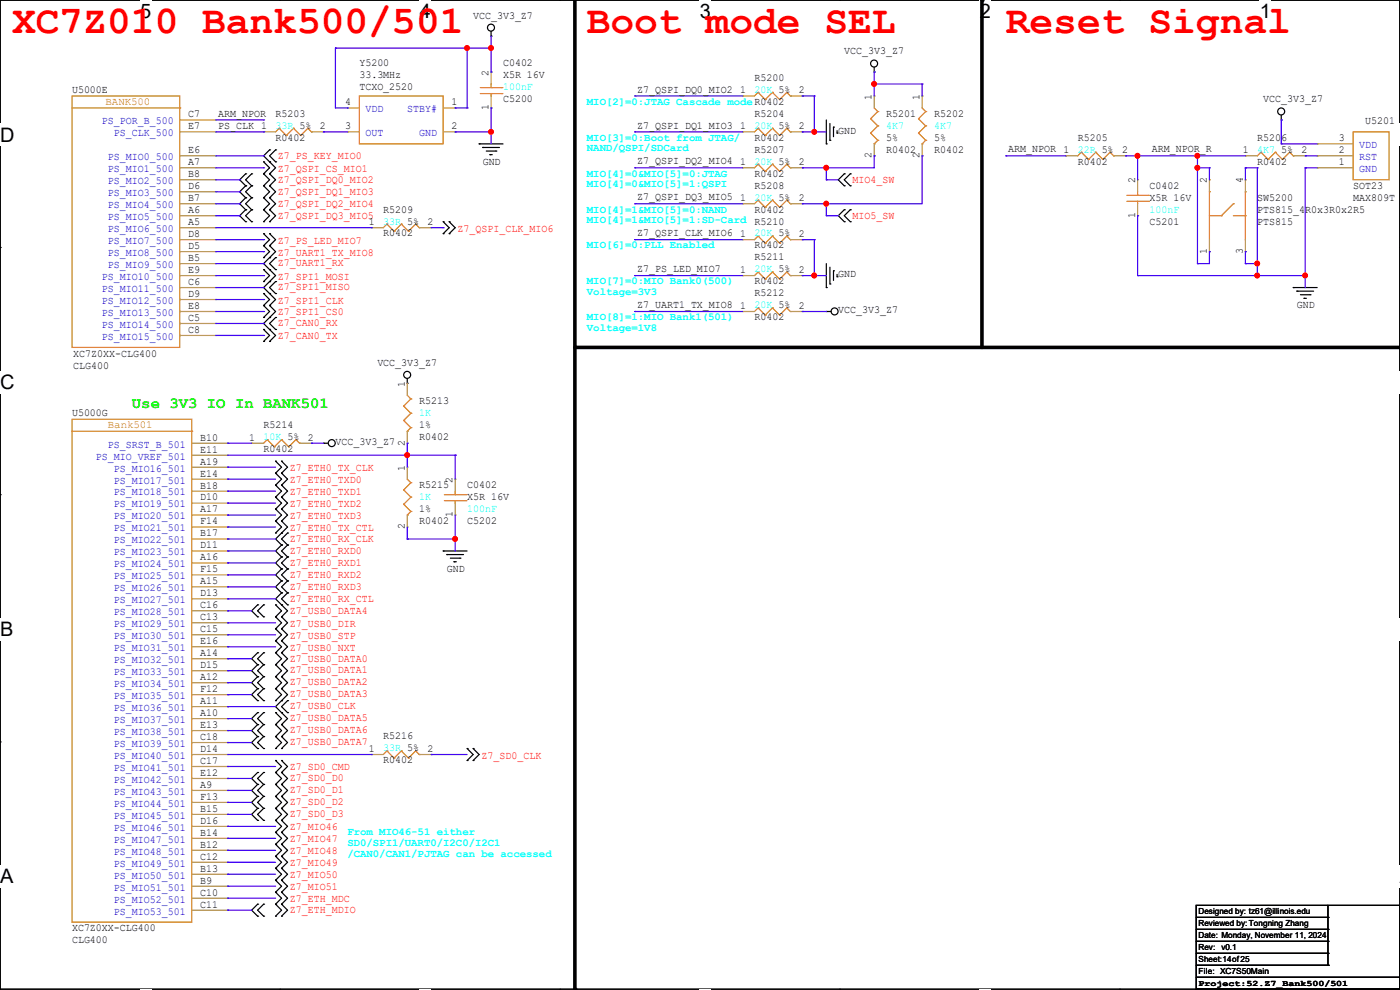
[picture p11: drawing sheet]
<svg xmlns="http://www.w3.org/2000/svg" width="297mm" height="210mm" viewBox="0 0 297 210" stroke-linecap="round" stroke-linejoin="round" font-family="sans-serif">
<path d="M0 0h297v209.8h-297z" fill="none" stroke="#000" stroke-width=".25"/>
<g fill="#fff">
<path d="M29.7 0h2.4v4.8h-2.4z"/>
<path d="M29.7 209.8h2.4v.2h-2.4z"/>
</g>
<path d="M59.4 0h.1M59.4 209.8h.1" fill="none" stroke="#000" stroke-width=".25"/>
<g fill="#fff">
<path d="M89.1 0h2.3v4.8h-2.3z"/>
<path d="M89.1 209.8h2.3v.2h-2.3z"/>
</g>
<path d="M118.8 0h.1M118.8 209.8h.1" fill="none" stroke="#000" stroke-width=".25"/>
<g fill="#fff">
<path d="M148.5 0h2.3v4.8h-2.3z"/>
<path d="M148.5 209.8h2.3v.2h-2.3z"/>
</g>
<path d="M178.2 0h.1M178.2 209.8h.1" fill="none" stroke="#000" stroke-width=".25"/>
<g fill="#fff">
<path d="M207.9 0h2.3v4.8h-2.3z"/>
<path d="M207.9 209.8h2.3v.2h-2.3z"/>
</g>
<path d="M237.6 0h.1M237.6 209.8h.1" fill="none" stroke="#000" stroke-width=".25"/>
<g fill="#fff">
<path d="M267.3 0h2.3v4.8h-2.3z"/>
<path d="M267.3 209.8h2.3v.2h-2.3z"/>
<path d="M0 26.2h3.1v4.8h-3.1z"/>
<path d="M297 26.2v4.8z"/>
<path d="M0 78.7h3.1v4.7h-3.1z"/>
<path d="M297 78.7v4.7z"/>
</g>
<path d="M0 52.5h.1M297 52.5h.1" fill="none" stroke="#000" stroke-width=".25"/>
<g fill="#fff">
<path d="M0 131.1h2.9v4.8h-2.9z"/>
<path d="M297 131.1v4.8z"/>
</g>
<path d="M0 104.9h.1M297 104.9h.1" fill="none" stroke="#000" stroke-width=".25"/>
<g fill="#fff">
<path d="M0 183.6h2.9v4.7h-2.9z"/>
<path d="M296.9 183.6h.1v4.7h-.1z"/>
</g>
<g fill="none" stroke="#000" stroke-width=".25">
<path d="M104.2 7.7h.1M104.2 6.6v1.1M185.5 15.3h.1M185.5 14.3v1M52.1 36.9h.1M52.1 39.4h.1M52.1 36.9l-1.3 1.2 1.3 1.3M52.1 39.4l-1.3 1.3 1.3 1.3M53.4 39.4h.1M53.4 36.9h.1M53.4 36.9l-1.3 1.2 1.3 1.3M53.4 39.4l-1.3 1.3 1.3 1.3"/>
<path d="M55.9 34.3h.1M55.9 36.9h.1M55.9 39.4h.1M55.9 34.3l1.3 1.3-1.3 1.3M55.9 36.9l1.3 1.2-1.3 1.3M55.9 39.4l1.3 1.3-1.3 1.3M57.2 31.8h.1M57.2 34.3h.1M57.2 36.9h.1M57.2 39.4h.1M57.2 31.8l-1.3 1.3 2.6 2.5-1.3 1.3M57.2 36.9l1.3 1.2-1.3 1.3"/>
<path d="M57.2 39.4l1.3 1.3-1.3 1.3M58.5 34.3h.1M58.5 31.8h.1M58.5 31.8l-1.3 1.3 1.3 1.2M101.6 30.5h.1M101.6 30.5h5.1M102.4 31.3h.1M102.4 31.3h3.6M103.2 32h2M103.9 32.8h.1M103.9 32.8h.5M105.2 32h.1"/>
<path d="M175.3 30.5h.1M175.3 25.4v5.1M176.1 29.8h.1M176.1 26.2v3.6M176.8 27h.1M176.8 27v2M177.6 28.2h.1M177.6 27.7v.5M179.1 36.9h.1M179.1 39.4h.1M179.1 36.9l-1.3 1.2 1.3 1.3M180.4 39.4h.1"/>
<path d="M180.4 36.9h.1M180.4 36.9l-1.3 1.2 1.3 1.3M271.8 25.4h.1M271.8 24.4v1M52.1 42h.1M52.1 44.5h.1M52.1 47h.1M52.1 42l-1.3 1.2 1.3 1.3M52.1 44.5l-1.3 1.3 1.3 1.2M53.4 42h.1M53.4 44.5h.1M53.4 47h.1"/>
<path d="M53.4 42l-1.3 1.2 1.3 1.3M53.4 44.5l-1.3 1.3 1.3 1.2M55.9 42h.1M55.9 44.5h.1M55.9 47h.1M55.9 52.1h.1M55.9 54.7h.1M55.9 57.2h.1M55.9 59.7h.1M55.9 49.6h.1M55.9 42l1.3 1.2-1.3 1.3M55.9 49.6l1.3 1.2-1.3 1.3"/>
<path d="M55.9 44.5l1.3 1.3-1.3 1.2M55.9 52.1l1.3 1.3-1.3 1.3M55.9 57.2l1.3 1.3-1.3 1.2M57.2 42h.1M57.2 44.5h.1M57.2 47h.1M57.2 52.1h.1M57.2 54.7h.1M57.2 57.2h.1M57.2 59.7h.1M57.2 49.6h.1M57.2 49.6l1.3 1.2-1.3 1.3"/>
<path d="M57.2 42l1.3 1.2-1.3 1.3M57.2 52.1l1.3 1.3-2.6 2.5 2.6 2.6-2.6 2.5 2.6 2.5-1.3 1.3M57.2 44.5l1.3 1.3-1.3 1.2M58.5 57.2h.1M58.5 54.7h.1M58.5 59.7h.1M58.5 54.7l-1.3 1.2 1.3 1.3M58.5 59.7l-1.3 1.3 1.3 1.3M94 47h.1M94 49.6h.1M94 47l1.3 1.3-1.3 1.3M95.3 47h.1"/>
<path d="M95.3 49.6h.1M95.3 47l1.3 1.3-1.3 1.3M175.3 55.9v5.1M176.1 56.7v3.5M176.8 57.4h.1M176.8 57.4v2.1M177.6 58.7h.1M177.6 58.2v.5M179.1 44.5h.1M179.1 47h.1M179.1 44.5l-1.3 1.3 1.3 1.2M180.4 47h.1"/>
<path d="M180.4 44.5h.1M180.4 44.5l-1.3 1.3 1.3 1.2M55.9 62.3h.1M55.9 64.8h.1M55.9 67.4h.1M55.9 69.9h.1M55.9 72.4h.1M55.9 62.3l1.3 1.2-1.3 1.3M55.9 64.8l1.3 1.3-1.3 1.3M55.9 69.9l1.3 1.3-1.3 1.2M57.2 62.3h.1M57.2 64.8h.1"/>
<path d="M57.2 67.4h.1M57.2 69.9h.1M57.2 72.4h.1M57.2 64.8l1.3 1.3-2.6 2.5 2.6 2.6-1.3 1.2M58.5 62.3h.1M58.5 69.9h.1M58.5 67.4h.1M58.5 67.4l-1.3 1.2 1.3 1.3M175.3 61h.1M175.3 66.1h.1M175.3 66.1h1M176.1 60.2h.1"/>
<path d="M274.4 61h.1M274.4 61h5M275.1 61.8h.1M275.1 61.8h3.6M275.9 62.5h2M276.6 63.3h.1M276.6 63.3h.6M277.9 62.5h.1M58.5 97.8h.1M58.5 97.8l1.2 1.3-1.2 1.3M59.7 97.8h.1M59.7 97.8l1.3 1.3-1.3 1.3"/>
<path d="M68.6 94h.1M68.6 94h1M86.4 81.3h.1M86.4 80.3v1M58.5 100.4h.1M58.5 102.9h.1M58.5 105.5h.1M58.5 108h.1M58.5 110.5h.1M58.5 113.1h.1M58.5 100.4l1.2 1.2-1.2 1.3M58.5 102.9l1.2 1.3-1.2 1.3"/>
<path d="M58.5 105.5l1.2 1.2-1.2 1.3M58.5 108l1.2 1.3-1.2 1.2M58.5 110.5l1.2 1.3-1.2 1.3M59.7 113.1h.1M59.7 115.6h.1M59.7 118.2h.1M59.7 100.4h.1M59.7 102.9h.1M59.7 105.5h.1M59.7 108h.1M59.7 110.5h.1M59.7 110.5l1.3 1.3-2.5 2.5 1.2 1.3"/>
<path d="M59.7 115.6l-1.2 1.3 1.2 1.3M59.7 118.2l-1.2 1.2 1.2 1.3M59.7 100.4l1.3 1.2-1.3 1.3M59.7 102.9l1.3 1.3-1.3 1.3M59.7 105.5l1.3 1.2-1.3 1.3M59.7 108l1.3 1.3-1.3 1.2M61 115.6h.1M61 113.1h.1M61 118.2h.1M61 113.1l-1.3 1.2 1.3 1.3M61 115.6l-1.3 1.3 1.3 1.3M61 118.2l-1.3 1.2 1.3 1.3"/>
<path d="M94 116.9h.1M94 116.9h5.1M94.8 117.6h.1M94.8 117.6h3.5M95.5 118.4h2.1M96.3 119.2h.1M96.3 119.2h.5M97.6 118.4h.1M54.7 128.3h.1M54.7 130.9h.1M54.7 138.5h.1M54.7 128.3l-1.3 1.3 1.3 1.3"/>
<path d="M54.7 138.5l-1.3 1.2 1.3 1.3M55.9 130.9h.1M55.9 128.3h.1M55.9 138.5h.1M55.9 128.3l-1.2 1.3 1.2 1.3M55.9 138.5l-1.2 1.2 1.2 1.3M58.5 130.9h.1M58.5 128.3h.1M58.5 133.4h.1M58.5 135.9h.1M58.5 138.5h.1M58.5 128.3l1.2 1.3-1.2 1.3"/>
<path d="M58.5 130.9l1.2 1.2-1.2 1.3M58.5 133.4l1.2 1.3-1.2 1.2M58.5 135.9l1.2 1.3-1.2 1.3M58.5 138.5l1.2 1.2-1.2 1.3M59.7 130.9h.1M59.7 128.3h.1M59.7 133.4h.1M59.7 135.9h.1M59.7 138.5h.1M59.7 120.7h.1M59.7 123.2h.1M59.7 125.8h.1"/>
<path d="M59.7 123.2l-1.2 1.3 1.2 1.3M59.7 125.8l-1.2 1.2 2.5 2.6-1.3 1.3M59.7 130.9l1.3 1.2-1.3 1.3M59.7 133.4l1.3 1.3-1.3 1.2M59.7 135.9l1.3 1.3-1.3 1.3M59.7 138.5l1.3 1.2-1.3 1.3M59.7 120.7l-1.2 1.3 1.2 1.2M61 120.7h.1M61 123.2h.1M61 125.8h.1M61 128.3h.1M61 123.2l-1.3 1.3 1.3 1.3"/>
<path d="M61 120.7l-1.3 1.3 1.3 1.2M61 125.8l-1.3 1.2 1.3 1.3M0 157.4h.1M54.7 141h.1M54.7 143.6h.1M54.7 146.1h.1M54.7 148.6h.1M54.7 151.2h.1M54.7 153.7h.1M54.7 156.3h.1M54.7 158.8h.1M54.7 141l-1.3 1.3 1.3 1.3"/>
<path d="M54.7 143.6l-1.3 1.2 1.3 1.3M54.7 146.1l-1.3 1.3 1.3 1.2M54.7 153.7l-1.3 1.3 1.3 1.3M54.7 151.2l-1.3 1.2 1.3 1.3M54.7 156.3l-1.3 1.2 1.3 1.3M55.9 141h.1M55.9 143.6h.1M55.9 148.6h.1M55.9 146.1h.1M55.9 153.7h.1M55.9 151.2h.1M55.9 156.3h.1"/>
<path d="M55.9 158.8h.1M55.9 141l-1.2 1.3 1.2 1.3M55.9 143.6l-1.2 1.2 1.2 1.3M55.9 146.1l-1.2 1.3 1.2 1.2M55.9 151.2l-1.2 1.2 1.2 1.3M55.9 153.7l-1.2 1.3 1.2 1.3M55.9 156.3l-1.2 1.2 1.2 1.3M58.5 141h.1M58.5 143.6h.1M58.5 148.6h.1M58.5 146.1h.1M58.5 153.7h.1"/>
<path d="M58.5 151.2h.1M58.5 156.3h.1M58.5 158.8h.1M58.5 143.6l1.2 1.2-1.2 1.3M58.5 146.1l1.2 1.3-1.2 1.2M58.5 141l1.2 1.3-1.2 1.3M58.5 151.2l1.2 1.2-1.2 1.3M58.5 156.3l1.2 1.2-1.2 1.3M58.5 153.7l1.2 1.3-1.2 1.3M59.7 141h.1M59.7 143.6h.1M59.7 148.6h.1"/>
<path d="M59.7 146.1h.1M59.7 153.7h.1M59.7 151.2h.1M59.7 156.3h.1M59.7 158.8h.1M59.7 156.3l1.3 1.2-1.3 1.3M59.7 146.1l1.3 1.3-2.5 2.5 2.5 2.5-1.3 1.3M59.7 141l1.3 1.3-1.3 1.3M59.7 153.7l1.3 1.3-1.3 1.3M59.7 143.6l1.3 1.2-1.3 1.3M61 151.2h.1M61 148.6h.1"/>
<path d="M61 148.6l-1.3 1.3 1.3 1.3M99.1 158.8h.1M99.1 158.8l1.3 1.3-1.3 1.2M100.4 158.8h.1M100.4 158.8l1.2 1.3-1.2 1.2M297 157.4h.1M54.7 163.9h.1M54.7 166.4h.1M54.7 169h.1M54.7 171.5h.1M54.7 174h.1M54.7 169l-1.3 1.2 1.3 1.3"/>
<path d="M54.7 163.9l-1.3 1.2 1.3 1.3M54.7 171.5l-1.3 1.3 1.3 1.2M54.7 166.4l-1.3 1.3 1.3 1.3M55.9 166.4h.1M55.9 163.9h.1M55.9 169h.1M55.9 171.5h.1M55.9 174h.1M55.9 169l-1.2 1.2 1.2 1.3M55.9 166.4l-1.2 1.3 1.2 1.3M55.9 163.9l-1.2 1.2 1.2 1.3M55.9 171.5l-1.2 1.3 1.2 1.2"/>
<path d="M58.5 161.3h.1M58.5 163.9h.1M58.5 166.4h.1M58.5 169h.1M58.5 171.5h.1M58.5 174h.1M58.5 176.6h.1M58.5 179.1h.1M58.5 163.9l1.2 1.2-1.2 1.3M58.5 161.3l1.2 1.3-1.2 1.3M58.5 169l1.2 1.2-1.2 1.3M58.5 171.5l1.2 1.3-1.2 1.2"/>
<path d="M58.5 166.4l1.2 1.3-1.2 1.3M58.5 174l1.2 1.3-1.2 1.3M58.5 176.6l1.2 1.2-1.2 1.3M58.5 179.1l1.2 1.3-1.2 1.3M59.7 161.3h.1M59.7 163.9h.1M59.7 166.4h.1M59.7 169h.1M59.7 171.5h.1M59.7 174h.1M59.7 176.6h.1M59.7 179.1h.1"/>
<path d="M59.7 161.3l1.3 1.3-1.3 1.3M59.7 171.5l1.3 1.3-1.3 1.2M59.7 163.9l1.3 1.2-1.3 1.3M59.7 174l1.3 1.3-1.3 1.3M59.7 166.4l1.3 1.3-1.3 1.3M59.7 176.6l1.3 1.2-1.3 1.3M59.7 169l1.3 1.2-1.3 1.3M59.7 179.1l1.3 1.3-1.3 1.3M99.1 161.3h.1M100.4 161.3h.1M54.7 191.8h.1M54.7 194.4h.1"/>
<path d="M54.7 191.8l-1.3 1.3 1.3 1.3M55.9 194.4h.1M55.9 191.8h.1M55.9 191.8l-1.2 1.3 1.2 1.3M58.5 189.3h.1M58.5 191.8h.1M58.5 194.4h.1M58.5 181.7h.1M58.5 184.2h.1M58.5 186.7h.1M58.5 189.3l1.2 1.2-1.2 1.3M58.5 191.8l1.2 1.3-1.2 1.3"/>
<path d="M58.5 181.7l1.2 1.2-1.2 1.3M58.5 184.2l1.2 1.3-1.2 1.2M58.5 186.7l1.2 1.3-1.2 1.3M59.7 189.3h.1M59.7 191.8h.1M59.7 194.4h.1M59.7 181.7h.1M59.7 184.2h.1M59.7 186.7h.1M59.7 189.3l1.3 1.2-1.3 1.3M59.7 184.2l1.3 1.3-1.3 1.2M59.7 191.8l1.3 1.3-1.3 1.3"/>
<path d="M59.7 181.7l1.3 1.2-1.3 1.3M59.7 186.7l1.3 1.3-1.3 1.3M253.8 192.1h43.2v17.7h-43.2zM253.8 194.6h27.9M253.8 197.1h27.9M253.8 199.7h27.9M281.7 194.6h.1M281.7 197.1h.1M281.7 199.7h.1M281.7 192.1v12.7M253.8 207.3h43.2M253.8 202.2h27.9"/>
<path d="M253.8 204.8h27.9M253.8 209.8h43.2M281.7 202.2h.1M281.7 204.8h.1M297 207.3h.1M297 209.8h.1"/>
<circle cx="104.2" cy="5.9" r=".74"/>
<circle cx="185.4" cy="13.5" r=".74"/>
<circle cx="271.8" cy="23.6" r=".74"/>
<circle cx="86.4" cy="79.5" r=".74"/>
<circle cx="177.1" cy="66.1" r=".74"/>
<circle cx="70.4" cy="94" r=".74"/>
</g>
<path d="M122 0v209.8M208.3 0v73.7M122 73.7h175" fill="none" stroke="#000" stroke-width=".76"/>
<g fill="#000">
<circle cx="208.3" cy="0" r=".38"/>
<circle cx="297" cy="73.7" r=".38"/>
<circle cx="122" cy="209.8" r=".38"/>
</g>
<g fill="none" stroke="#cc8006" stroke-width=".25">
<path d="M101.9 18.6h4.6M101.9 19.9h4.6M104.2 19.9h.1M104.2 18.6h.1M104.2 17.8v.8M104.2 19.9v.5M106.5 18.6h.1M106.5 19.9h.1M160.8 19.6h.1M160.8 19.6l-.7 .8M160.8 19.6l1.5 1.5M163.9 19.6h.1"/>
<path d="M163.9 19.6l-1.6 1.5M163.9 19.6l1.5 1.5M166.9 19.6h.1M166.9 19.6l-1.5 1.5M166.9 19.6l.8 .8M15.3 20.4h22.8v53.3h-22.8zM15.3 22.9h22.8M38.1 22.9h.1M59.2 27.2h.1M59.2 27.2l-.7 .8M59.2 27.2l1.5 1.5M60.7 28.7h.1"/>
<path d="M62.3 27.2h.1M62.3 27.2l-1.6 1.5M62.3 27.2l1.5 1.5M63.8 28.7h.1M65.3 27.2h.1M65.3 27.2l-1.5 1.5M65.3 27.2l.8 .8M66.1 28h.1M76.2 20.4h17.8v10.1h-17.8zM160.8 27.2h.1M160.8 34.8h.1M160.8 27.2l-.7 .8"/>
<path d="M160.8 27.2l1.5 1.5M160.8 34.8l-.7 .8M160.8 34.8l1.5 1.6M162.3 28.7h.1M162.3 36.4h.1M162.3 21.1h.1M163.9 27.2h.1M163.9 34.8h.1M163.9 27.2l-1.6 1.5M163.9 27.2l1.5 1.5M163.9 34.8l-1.6 1.6M163.9 34.8l1.5 1.6"/>
<path d="M165.4 28.7h.1M165.4 36.4h.1M165.4 21.1h.1M166.9 27.2h.1M166.9 34.8h.1M166.9 27.2l-1.5 1.5M166.9 27.2l.8 .8M166.9 34.8l-1.5 1.6M166.9 34.8l.8 .8M167.7 28h.1M167.7 35.6h.1M167.7 20.4h.1"/>
<path d="M184.7 25.2h.1M184.7 28.2h.1M184.7 25.2l1.5 1.5M184.7 28.2l1.5 1.6M185.5 30.5h.1M185.5 22.9l.7 .8M186.2 23.7h.1M186.2 26.7h.1M186.2 29.8h.1M186.2 23.7l-1.5 1.5M186.2 26.7l-1.5 1.5M186.2 29.8l-.7 .7"/>
<path d="M194.9 25.2h.1M194.9 28.2h.1M194.9 25.2l1.5 1.5M194.9 28.2l1.5 1.6M195.6 30.5h.1M195.6 22.9l.8 .8M196.4 23.7h.1M196.4 26.7h.1M196.4 29.8h.1M196.4 23.7l-1.5 1.5M196.4 26.7l-1.5 1.5M196.4 29.8l-.8 .7"/>
<path d="M229.4 32.3h.1M229.4 32.3l-.8 .8M229.4 32.3l1.5 1.5M230.9 33.8h.1M232.5 32.3h.1M232.5 32.3l-1.6 1.5M232.5 32.3l1.5 1.5M234 33.8h.1M235.5 32.3h.1M235.5 32.3l-1.5 1.5M235.5 32.3l.8 .8M236.3 33.1h.1"/>
<path d="M267.5 32.3h.1M267.5 32.3l-.8 .8M267.5 32.3l1.5 1.5M269 33.8h.1M270.6 32.3h.1M270.6 32.3l-1.6 1.5M270.6 32.3l1.5 1.5M272.1 33.8h.1M273.6 32.3h.1M273.6 32.3l-1.5 1.5M273.6 32.3l.8 .8M274.4 33.1h.1"/>
<path d="M287.1 28h7.6v10.1h-7.6zM82.1 47.5h.1M82.1 47.5l-.8 .8M82.1 47.5l1.5 1.6M83.6 49.1h.1M85.1 47.5h.1M85.1 47.5l-1.5 1.6M85.1 47.5l1.6 1.6M86.7 49.1h.1M88.2 47.5h.1M88.2 47.5l-1.5 1.6M88.2 47.5l.7 .8"/>
<path d="M88.9 48.3h.1M160.8 50.1h.1M160.8 42.5h.1M160.8 57.7h.1M160.8 50.1l-.7 .7M160.8 50.1l1.5 1.5M160.8 42.5l-.7 .7M160.8 42.5l1.5 1.5M160.8 57.7l-.7 .8M160.8 57.7l1.5 1.5M162.3 51.6h.1M162.3 44h.1"/>
<path d="M162.3 59.2h.1M163.9 50.1h.1M163.9 42.5h.1M163.9 57.7h.1M163.9 50.1l-1.6 1.5M163.9 50.1l1.5 1.5M163.9 42.5l-1.6 1.5M163.9 42.5l1.5 1.5M163.9 57.7l-1.6 1.5M163.9 57.7l1.5 1.5M165.4 51.6h.1M165.4 44h.1"/>
<path d="M165.4 59.2h.1M166.9 50.1h.1M166.9 42.5h.1M166.9 57.7h.1M166.9 50.1l-1.5 1.5M166.9 50.1l.8 .7M166.9 42.5l-1.5 1.5M166.9 42.5l.8 .7M166.9 57.7l-1.5 1.5M166.9 57.7l.8 .8M167.7 50.8h.1M167.7 43.2h.1"/>
<path d="M167.7 58.5h.1M239.1 41.4h4.5M239.1 42.7h4.5M241.3 42.7h.1M241.3 41.4h.1M241.3 40.7v.7M241.3 42.7v.5M243.6 41.4h.1M243.6 42.7h.1M256.6 40.7h.1M256.6 40.7v10.1M256.6 45.8h2.5"/>
<path d="M259.1 45.8h.1M261.7 43.2h.1M261.7 45.8h2.5M261.7 43.2l-2.6 2.6M264.2 45.8h.1M264.2 40.7h.1M264.2 40.7v10.1M160.8 65.3h.1M160.8 65.3l-.7 .8M160.8 65.3l1.5 1.5M162.3 66.8h.1M163.9 65.3h.1"/>
<path d="M163.9 65.3l-1.6 1.5M163.9 65.3l1.5 1.5M165.4 66.8h.1M166.9 65.3h.1M166.9 65.3l-1.5 1.5M166.9 65.3l.8 .8M167.7 66.1h.1M15.3 88.9h25.4v106.7h-25.4zM15.3 91.5h25.4M40.7 91.5h.1M56.7 93.3h.1M56.7 93.3l-.8 .7"/>
<path d="M56.7 93.3l1.5 1.5M58.2 94.8h.1M59.7 93.3h.1M59.7 93.3l-1.5 1.5M59.7 93.3l1.6 1.5M61.3 94.8h.1M62.8 93.3h.1M62.8 93.3l-1.5 1.5M62.8 93.3l.7 .7M63.5 94h.1M85.6 86.1h.1M85.6 89.2h.1"/>
<path d="M85.6 86.1l1.6 1.6M85.6 89.2l1.6 1.5M86.4 91.5h.1M86.4 83.9l.8 .7M87.2 84.6h.1M87.2 87.7h.1M87.2 90.7h.1M87.2 84.6l-1.6 1.5M87.2 87.7l-1.6 1.5M87.2 90.7l-.8 .8M85.6 103.9h.1M85.6 107h.1"/>
<path d="M85.6 103.9l1.6 1.6M85.6 107l1.6 1.5M86.4 109.3h.1M86.4 101.6l.8 .8M87.2 102.4h.1M87.2 105.5h.1M87.2 108.5h.1M87.2 108.5l-.8 .8M87.2 102.4l-1.6 1.5M87.2 105.5l-1.6 1.5M94.3 104.9h4.5M94.3 106.2h4.5"/>
<path d="M96.6 106.2h.1M96.6 104.9h.1M96.6 104.2v.7M96.6 106.2v.5M98.8 104.9h.1M98.8 106.2h.1M82.1 159.3h.1M82.1 159.3l-.8 .8M82.1 159.3l1.5 1.5M85.1 159.3h.1M85.1 159.3l-1.5 1.5M85.1 159.3l1.6 1.5"/>
<path d="M88.2 159.3h.1M88.2 159.3l-1.5 1.5M88.2 159.3l.7 .8M83.6 160.8h.1M86.7 160.8h.1M88.9 160.1h.1"/>
</g>
<g fill="none" stroke="#a84" stroke-width=".25">
<path d="M104.2 15.3h.1M104.2 15.3v2.5M38.1 28h7.7M38.1 33.1h7.7M38.1 35.6h7.7M38.1 25.4h7.7M38.1 38.1h7.7M45.8 25.4h.1M45.8 28h.1M45.8 33.1h.1M45.8 35.6h.1M45.8 38.1h.1"/>
<path d="M55.9 28h.1M55.9 28h2.6M66.1 28h2.5M68.6 28h.1M73.7 28h.1M73.7 22.9h.1M73.7 22.9h2.5M73.7 28h2.5M94 22.9h2.6M94 28h2.6M96.6 22.9h.1M96.6 28h.1"/>
<path d="M104.2 22.9h.1M104.2 20.4v2.5M157.5 28h.1M157.5 35.6h.1M157.5 20.4h.1M157.5 28h2.6M157.5 35.6h2.6M157.5 20.4h2.6M167.7 28h2.5M167.7 35.6h2.5M167.7 20.4h2.5M170.2 28h.1"/>
<path d="M170.2 35.6h.1M170.2 20.4h.1M185.5 20.4h.1M185.5 33.1h.1M185.5 20.4v2.5M185.5 30.5v2.6M195.6 20.4h.1M195.6 33.1h.1M195.6 20.4v2.5M195.6 30.5v2.6M226.1 33.1h.1M226.1 33.1h2.5"/>
<path d="M236.3 33.1h2.5M238.8 33.1h.1M241.3 38.1h.1M241.3 38.1v2.6M256.6 38.1h.1M256.6 38.1v2.6M264.2 33.1h.1M264.2 38.1h.1M264.2 33.1h2.5M264.2 38.1v2.6M274.4 33.1h2.5M276.9 33.1h.1"/>
<path d="M279.4 30.5h.1M279.4 33.1h.1M279.4 35.6h.1M279.4 33.1h7.7M279.4 35.6h7.7M279.4 30.5h7.7M38.1 50.8h7.7M38.1 43.2h7.7M38.1 48.3h7.7M38.1 58.5h7.7M38.1 40.7h7.7M38.1 45.8h7.7"/>
<path d="M38.1 53.4h7.7M38.1 55.9h7.7M45.8 40.7h.1M45.8 43.2h.1M45.8 45.8h.1M45.8 48.3h.1M45.8 50.8h.1M45.8 53.4h.1M45.8 55.9h.1M45.8 58.5h.1M78.8 48.3h.1M78.8 48.3h2.5"/>
<path d="M88.9 48.3h2.6M91.5 48.3h.1M157.5 50.8h.1M157.5 43.2h.1M157.5 58.5h.1M157.5 50.8h2.6M157.5 43.2h2.6M157.5 58.5h2.6M167.7 50.8h2.5M167.7 43.2h2.5M167.7 58.5h2.5M170.2 50.8h.1"/>
<path d="M170.2 43.2h.1M170.2 58.5h.1M241.3 45.8h.1M241.3 43.2v2.6M256.6 53.4h.1M256.6 50.8v2.6M264.2 53.4h.1M264.2 50.8v2.6M38.1 61h7.7M38.1 63.5h7.7M38.1 66.1h7.7M38.1 68.6h7.7"/>
<path d="M38.1 71.2h7.7M45.8 61h.1M45.8 63.5h.1M45.8 66.1h.1M45.8 68.6h.1M45.8 71.2h.1M157.5 66.1h.1M157.5 66.1h2.6M167.7 66.1h2.5M170.2 66.1h.1M40.7 94h7.6M40.7 96.6h7.6"/>
<path d="M40.7 99.1h7.6M48.3 94h.1M48.3 96.6h.1M48.3 99.1h.1M53.4 94h.1M53.4 94h2.5M63.5 94h2.6M66.1 94h.1M86.4 81.3h.1M86.4 94h.1M86.4 99.1h.1M86.4 81.3v2.6"/>
<path d="M86.4 91.5v2.5M86.4 99.1v2.5M40.7 101.6h7.6M40.7 104.2h7.6M40.7 106.7h7.6M40.7 109.3h7.6M40.7 111.8h7.6M40.7 114.3h7.6M40.7 116.9h7.6M40.7 119.4h7.6M48.3 101.6h.1M48.3 104.2h.1"/>
<path d="M48.3 106.7h.1M48.3 109.3h.1M48.3 111.8h.1M48.3 114.3h.1M48.3 116.9h.1M48.3 119.4h.1M86.4 111.8h.1M86.4 109.3v2.5M96.6 109.3h.1M96.6 101.6h.1M96.6 101.6v2.6M96.6 106.7v2.6"/>
<path d="M40.7 122h7.6M40.7 124.5h7.6M40.7 127h7.6M40.7 129.6h7.6M40.7 132.1h7.6M40.7 134.7h7.6M40.7 137.2h7.6M40.7 139.7h7.6M48.3 122h.1M48.3 124.5h.1M48.3 127h.1M48.3 129.6h.1"/>
<path d="M48.3 132.1h.1M48.3 134.7h.1M48.3 137.2h.1M48.3 139.7h.1M40.7 142.3h7.6M40.7 144.8h7.6M40.7 147.4h7.6M40.7 149.9h7.6M40.7 152.4h7.6M40.7 155h7.6M40.7 157.5h7.6M48.3 142.3h.1"/>
<path d="M48.3 144.8h.1M48.3 147.4h.1M48.3 149.9h.1M48.3 152.4h.1M48.3 155h.1M48.3 157.5h.1M40.7 160.1h7.6M40.7 162.6h7.6M40.7 165.1h7.6M40.7 167.7h7.6M40.7 170.2h7.6M40.7 172.8h7.6"/>
<path d="M40.7 175.3h7.6M40.7 177.8h7.6M48.3 160.1h.1M48.3 162.6h.1M48.3 165.1h.1M48.3 167.7h.1M48.3 170.2h.1M48.3 172.8h.1M48.3 175.3h.1M48.3 177.8h.1M78.8 160.1h.1M78.8 160.1h2.5"/>
<path d="M88.9 160.1h2.6M91.5 160.1h.1M40.7 180.4h7.6M40.7 182.9h7.6M40.7 185.5h7.6M40.7 188h7.6M40.7 190.5h7.6M40.7 193.1h7.6M48.3 180.4h.1M48.3 182.9h.1M48.3 185.5h.1M48.3 188h.1"/>
<path d="M48.3 190.5h.1M48.3 193.1h.1"/>
</g>
<g fill="none" stroke="#4200ff" stroke-width=".25">
<path d="M71.2 10.2h.1M71.2 10.2v12.7h2.5M71.2 10.2h33M99.1 10.2h.1M99.1 10.2v12.7M104.2 10.2h.1M104.2 15.3h.1M104.2 7.7v7.6M185.5 15.3h.1M185.5 17.8h.1M185.5 15.3v5.1M185.5 17.8h10.1"/>
<path d="M195.6 17.8h.1M195.6 17.8v2.6M45.8 28h10.1M45.8 25.4h10.1M45.8 33.1h10.1M45.8 35.6h10.1M45.8 38.1h5M50.8 38.1h.1M55.9 28h.1M55.9 25.4h.1M55.9 33.1h.1M55.9 35.6h.1"/>
<path d="M68.6 28h.1M68.6 28h5.1M73.7 22.9h.1M96.6 28h.1M96.6 22.9h.1M96.6 28h7.6M96.6 22.9h2.5M99.1 22.9h.1M104.2 22.9h.1M104.2 28h.1M104.2 22.9v7.6M134.7 28h.1"/>
<path d="M134.7 20.4h.1M134.7 35.6h.1M134.7 28h22.8M134.7 35.6h22.8M134.7 20.4h22.8M170.2 20.4h.1M170.2 35.6h.1M170.2 28h.1M170.2 28h5.1M170.2 20.4h2.6M172.8 20.4h.1M172.8 28h.1"/>
<path d="M172.8 20.4v7.6M175.3 38.1h.1M175.3 35.6h.1M175.3 38.1h2.5M175.3 35.6v2.5M185.5 33.1h.1M185.5 33.1v2.5h-15.3M195.6 33.1h.1M195.6 33.1v10.1h-25.4M213.4 33.1h.1M213.4 33.1h12.7M238.8 33.1h.1"/>
<path d="M238.8 33.1h25.4M241.3 33.1h.1M241.3 33.1v5M254 33.1h.1M254 35.6h.1M254 35.6h2.6M254 33.1v22.8M256.6 35.6h.1M256.6 35.6v2.5M264.2 35.6h.1M264.2 35.6h2.5M264.2 35.6v2.5"/>
<path d="M266.7 35.6h.1M266.7 35.6v22.9M271.8 25.4h.1M271.8 30.5h.1M271.8 25.4v5.1M271.8 30.5h7.6M276.9 33.1h.1M276.9 35.6h.1M276.9 33.1h2.5M276.9 35.6v25.4M276.9 35.6h2.5M45.8 58.5h10.1"/>
<path d="M45.8 55.9h10.1M45.8 48.3h33M45.8 40.7h5M45.8 43.2h5M45.8 45.8h5M45.8 50.8h10.1M45.8 53.4h10.1M50.8 40.7h.1M50.8 43.2h.1M50.8 45.8h.1M55.9 50.8h.1M55.9 53.4h.1"/>
<path d="M55.9 55.9h.1M55.9 58.5h.1M78.8 48.3h.1M91.5 48.3h2.5M94 48.3h.1M134.7 43.2h.1M134.7 50.8h.1M134.7 58.5h.1M134.7 58.5h22.8M134.7 43.2h22.8M134.7 50.8h22.8M170.2 43.2h.1"/>
<path d="M170.2 50.8h.1M170.2 58.5h.1M170.2 58.5h5.1M170.2 50.8h2.6M172.8 58.5h.1M172.8 50.8h.1M172.8 50.8v7.7M175.3 45.8h.1M175.3 43.2h.1M175.3 45.8h2.5M175.3 43.2v2.6M241.3 58.5h.1"/>
<path d="M241.3 45.8h.1M241.3 45.8v12.7M241.3 58.5h35.6M254 55.9h.1M256.6 53.4h.1M256.6 53.4v2.5h-2.6M264.2 53.4h.1M264.2 55.9h.1M264.2 53.4v2.5M264.2 55.9h2.5M266.7 55.9h.1M266.7 58.5h.1"/>
<path d="M276.9 58.5h.1M45.8 66.1h10.1M45.8 61h10.1M45.8 63.5h10.1M45.8 68.6h10.1M45.8 71.2h10.1M55.9 61h.1M55.9 63.5h.1M55.9 66.1h.1M55.9 68.6h.1M55.9 71.2h.1M134.7 66.1h.1"/>
<path d="M134.7 66.1h22.8M170.2 66.1h.1M170.2 66.1h5.1M48.3 94h.1M48.3 99.1h.1M48.3 94h5.1M48.3 96.6h48.3M48.3 99.1h10.2M66.1 94h.1M66.1 94h2.5M86.4 96.6h.1M86.4 94h.1"/>
<path d="M86.4 94v5.1M96.6 96.6h.1M96.6 96.6v5M48.3 101.6h.1M48.3 104.2h.1M48.3 106.7h.1M48.3 109.3h.1M48.3 111.8h.1M48.3 114.3h.1M48.3 116.9h.1M48.3 119.4h.1M48.3 114.3h10.2"/>
<path d="M48.3 101.6h10.2M48.3 104.2h10.2M48.3 106.7h10.2M48.3 109.3h10.2M48.3 111.8h10.2M48.3 116.9h10.2M48.3 119.4h10.2M86.4 114.3h.1M86.4 111.8v2.5M86.4 114.3h10.2M96.6 114.3h.1M96.6 116.9h.1"/>
<path d="M96.6 109.3v7.6M48.3 122h.1M48.3 124.5h.1M48.3 127h.1M48.3 129.6h.1M48.3 132.1h.1M48.3 134.7h.1M48.3 137.2h.1M48.3 139.7h.1M48.3 122h10.2M48.3 124.5h10.2M48.3 127h10.2"/>
<path d="M48.3 129.6h5.1M48.3 132.1h10.2M48.3 134.7h10.2M48.3 137.2h10.2M48.3 139.7h5.1M48.3 142.3h.1M48.3 147.4h.1M48.3 144.8h.1M48.3 149.9h.1M48.3 152.4h.1M48.3 155h.1M48.3 157.5h.1"/>
<path d="M48.3 142.3h5.1M48.3 147.4h5.1M48.3 144.8h5.1M48.3 149.9h10.2M48.3 152.4h5.1M48.3 155h5.1M48.3 157.5h5.1M48.3 162.6h.1M48.3 165.1h.1M48.3 167.7h.1M48.3 170.2h.1M48.3 172.8h.1"/>
<path d="M48.3 175.3h.1M48.3 177.8h.1M48.3 160.1h30.5M48.3 162.6h10.2M48.3 165.1h5.1M48.3 167.7h5.1M48.3 170.2h5.1M48.3 172.8h5.1M48.3 175.3h10.2M48.3 177.8h10.2M78.8 160.1h.1M91.5 160.1h.1"/>
<path d="M91.5 160.1h7.6M48.3 190.5h.1M48.3 193.1h.1M48.3 180.4h.1M48.3 182.9h.1M48.3 185.5h.1M48.3 188h.1M48.3 190.5h10.2M48.3 193.1h5.1M48.3 180.4h10.2M48.3 182.9h10.2M48.3 185.5h10.2"/>
<path d="M48.3 188h10.2"/>
</g>
<g fill="#f00" stroke="#f00" stroke-width=".25">
<circle cx="99.1" cy="10.2" r=".49"/>
<circle cx="104.2" cy="28" r=".49"/>
<circle cx="104.2" cy="10.2" r=".49"/>
<circle cx="276.9" cy="58.4" r=".49"/>
<circle cx="241.3" cy="33" r=".49"/>
<circle cx="266.7" cy="58.4" r=".49"/>
<circle cx="266.7" cy="55.9" r=".49"/>
<circle cx="254" cy="35.6" r=".49"/>
<circle cx="254" cy="33" r=".49"/>
<circle cx="172.7" cy="28" r=".49"/>
<circle cx="185.4" cy="17.8" r=".49"/>
<circle cx="175.3" cy="35.6" r=".49"/>
<circle cx="175.3" cy="43.2" r=".49"/>
<circle cx="172.7" cy="58.4" r=".49"/>
<circle cx="86.4" cy="96.5" r=".49"/>
<circle cx="96.5" cy="114.3" r=".49"/>
</g>
<g font-size="8.4" fill="#f00">
<text x="2.6" y="7.1">XC7Z010 Bank500/501</text>
<text x="124.5" y="7.1">Boot mode SEL</text>
<text x="213.4" y="7.1">Reset Signal</text>
</g>
<g font-size="4.2">
<text x="29.7" y="3.9">5</text>
<text x="89.1" y="3.9">4</text>
<text x="148.5" y="3.9">3</text>
<text x="207.9" y="3.9">2</text>
<text x="267.3" y="3.9">1</text>
<text x="0" y="30.1">D</text>
<text x="0" y="82.5">C</text>
<text x="0" y="135">B</text>
<text x="0" y="187.4">A</text>
<text x="297" y="187.4">A</text>
</g>
<text font-size="3.3" fill="#0f0" x="28" y="86.6">Use 3V3 IO In BANK501</text>
<g font-size="2.3">
<text x="100.4" y="3.9">VCC_3V3_Z7</text>
<text x="179.1" y="11.6">VCC_3V3_Z7</text>
<text x="76.2" y="14.1">Y5200</text>
<text x="76.2" y="16.6">33.3MHz</text>
<text x="103.6" y="16" transform="rotate(-90 103.6 16)">2</text>
<text x="106.7" y="14.1">C0402</text>
<text x="106.7" y="16.6">X5R 16V</text>
<text x="160.1" y="17.1">R5200</text>
<text x="15.3" y="19.7">U5000E</text>
<text x="73.2" y="22.4">4</text>
<text x="76.2" y="19.2">TCXO_2520</text>
<text x="95.8" y="22.4">1</text>
<text x="103.6" y="23.4" transform="rotate(-90 103.6 23.4)">1</text>
<text x="106.7" y="21.7">C5200</text>
<text x="135.2" y="19.6">Z7_QSPI_DQ0_MIO2</text>
<text x="157" y="19.8">1</text>
<text x="169.5" y="19.8">2</text>
<text x="184.9" y="21.1" transform="rotate(-90 184.9 21.1)">1</text>
<text x="195.1" y="21.1" transform="rotate(-90 195.1 21.1)">1</text>
<text x="268" y="21.7">VCC_3V3_Z7</text>
<text x="39.9" y="24.9">C7</text>
<text x="39.9" y="27.4">E7</text>
<text x="46.3" y="27.3">PS_CLK 1</text>
<text x="46.3" y="24.7">ARM_NPOR</text>
<text x="58.5" y="24.8">R5203</text>
<text x="58.5" y="29.8">R0402</text>
<text x="67.9" y="27.4">2</text>
<text x="73.2" y="27.4">3</text>
<text x="95.8" y="27.4">2</text>
<text x="135.2" y="27.3">Z7_QSPI_DQ1_MIO3</text>
<text x="157" y="27.4">1</text>
<text x="160.1" y="24.8">R5204</text>
<text x="160.1" y="29.8">R0402</text>
<text x="169.5" y="27.4">2</text>
<text x="177.8" y="28.3">GND</text>
<text x="188" y="24.8">R5201</text>
<text x="188" y="29.8">5%</text>
<text x="198.2" y="24.8">R5202</text>
<text x="198.2" y="29.8">5%</text>
<text x="228.6" y="29.8">R5205</text>
<text x="266.7" y="29.8">R5206</text>
<text x="284" y="30">3</text>
<text x="289.6" y="26.3">U5201</text>
<text x="39.9" y="32.5">E6</text>
<text x="39.9" y="35.1">A7</text>
<text x="102.4" y="34.9">GND</text>
<text x="135.2" y="34.9">Z7_QSPI_DQ2_MIO4</text>
<text x="157" y="35.1">1</text>
<text x="160.1" y="32.4">R5207</text>
<text x="169.5" y="35.1">2</text>
<text x="184.9" y="33.6" transform="rotate(-90 184.9 33.6)">2</text>
<text x="188" y="32.4">R0402</text>
<text x="195.1" y="33.6" transform="rotate(-90 195.1 33.6)">2</text>
<text x="198.2" y="32.4">R0402</text>
<text x="213.9" y="32.3">ARM_NPOR 1</text>
<text x="228.6" y="34.9">R0402</text>
<text x="238" y="32.5">2</text>
<text x="244.4" y="32.3">ARM_NPOR_R</text>
<text x="263.7" y="32.5">1</text>
<text x="266.7" y="34.9">R0402</text>
<text x="271.8" y="32.4">5%</text>
<text x="276.1" y="32.5">2</text>
<text x="284" y="32.5">2</text>
<text x="284" y="35.1">1</text>
<text x="39.9" y="37.6">B8</text>
<text x="39.9" y="40.1">D6</text>
<text x="160.1" y="37.5">R0402</text>
<text x="160.1" y="40">R5208</text>
<text x="240.8" y="38.9" transform="rotate(-90 240.8 38.9)">2</text>
<text x="243.9" y="40">C0402</text>
<text x="256" y="38.9" transform="rotate(-90 256 38.9)">2</text>
<text x="263.7" y="38.9" transform="rotate(-90 263.7 38.9)">4</text>
<text x="287.1" y="40">SOT23</text>
<text x="39.9" y="42.7">B7</text>
<text x="39.9" y="45.2">A6</text>
<text x="39.9" y="47.8">A5</text>
<text x="78.3" y="47.8">1</text>
<text x="81.3" y="45.1">R5209</text>
<text x="90.7" y="47.8">2</text>
<text x="135.2" y="42.5">Z7_QSPI_DQ3_MIO5</text>
<text x="157" y="42.7">1</text>
<text x="160.1" y="47.6">R5210</text>
<text x="160.1" y="45.1">R0402</text>
<text x="169.5" y="42.7">2</text>
<text x="240.8" y="46.3" transform="rotate(-90 240.8 46.3)">1</text>
<text x="243.9" y="47.6">C5201</text>
<text x="243.9" y="42.5">X5R 16V</text>
<text x="266.7" y="42.5">SW5200</text>
<text x="266.7" y="45.1">PTS815_4R0x3R0x2R5</text>
<text x="266.7" y="47.6">PTS815</text>
<text x="287.1" y="42.5">MAX809T</text>
<text x="39.9" y="50.3">D8</text>
<text x="39.9" y="52.8">D5</text>
<text x="81.3" y="50.2">R0402</text>
<text x="135.2" y="50.1">Z7_QSPI_CLK_MIO6</text>
<text x="157" y="50.3">1</text>
<text x="160.1" y="52.7">R0402</text>
<text x="169.5" y="50.3">2</text>
<text x="256" y="53.9" transform="rotate(-90 256 53.9)">1</text>
<text x="263.7" y="53.9" transform="rotate(-90 263.7 53.9)">3</text>
<text x="39.9" y="55.4">B5</text>
<text x="39.9" y="57.9">E9</text>
<text x="135.2" y="57.7">Z7_PS_LED_MIO7</text>
<text x="157" y="57.9">1</text>
<text x="160.1" y="55.2">R5211</text>
<text x="169.5" y="57.9">2</text>
<text x="177.8" y="58.8">GND</text>
<text x="39.9" y="60.5">C6</text>
<text x="39.9" y="63">D9</text>
<text x="39.9" y="65.5">E8</text>
<text x="135.2" y="65.4">Z7_UART1_TX_MIO8</text>
<text x="157" y="65.5">1</text>
<text x="160.1" y="60.3">R0402</text>
<text x="160.1" y="62.9">R5212</text>
<text x="169.5" y="65.5">2</text>
<text x="275.1" y="65.4">GND</text>
<text x="39.9" y="68.1">C5</text>
<text x="39.9" y="70.6">C8</text>
<text x="160.1" y="67.9">R0402</text>
<text x="177.8" y="66.4">VCC_3V3_Z7</text>
<text x="15.5" y="75.8">XC7Z0XX-CLG400</text>
<text x="80.1" y="77.6">VCC_3V3_Z7</text>
<text x="15.5" y="78.4">CLG400</text>
<text x="85.9" y="82.1" transform="rotate(-90 85.9 82.1)">1</text>
<text x="15.3" y="88.3">U5000G</text>
<text x="88.9" y="85.7">R5213</text>
<text x="42.5" y="93.5">B10</text>
<text x="52.9" y="93.5">1</text>
<text x="55.9" y="90.8">R5214</text>
<text x="55.9" y="95.9">R0402</text>
<text x="65.3" y="93.5">2</text>
<text x="71.2" y="94.4">VCC_3V3_Z7</text>
<text x="85.9" y="94.5" transform="rotate(-90 85.9 94.5)">2</text>
<text x="88.9" y="93.3">R0402</text>
<text x="88.9" y="90.8">1%</text>
<text x="42.5" y="96">E11</text>
<text x="42.5" y="98.6">A19</text>
<text x="42.5" y="101.1">E14</text>
<text x="85.9" y="99.9" transform="rotate(-90 85.9 99.9)">1</text>
<text x="42.5" y="103.6">B18</text>
<text x="42.5" y="106.2">D10</text>
<text x="88.9" y="103.5">R5215</text>
<text x="96" y="102.4" transform="rotate(-90 96 102.4)">2</text>
<text x="99.1" y="103.5">C0402</text>
<text x="99.1" y="106">X5R 16V</text>
<text x="42.5" y="108.7">A17</text>
<text x="42.5" y="111.3">F14</text>
<text x="42.5" y="113.8">B17</text>
<text x="85.9" y="112.3" transform="rotate(-90 85.9 112.3)">2</text>
<text x="88.9" y="111.1">R0402</text>
<text x="88.9" y="108.6">1%</text>
<text x="96" y="109.8" transform="rotate(-90 96 109.8)">1</text>
<text x="99.1" y="111.1">C5202</text>
<text x="42.5" y="116.3">D11</text>
<text x="42.5" y="118.9">A16</text>
<text x="42.5" y="121.4">F15</text>
<text x="42.5" y="124">A15</text>
<text x="94.8" y="121.3">GND</text>
<text x="42.5" y="126.5">D13</text>
<text x="42.5" y="129">C16</text>
<text x="42.5" y="131.6">C13</text>
<text x="42.5" y="134.1">C15</text>
<text x="42.5" y="136.7">E16</text>
<text x="42.5" y="139.2">A14</text>
<text x="42.5" y="141.7">D15</text>
<text x="42.5" y="144.3">A12</text>
<text x="42.5" y="146.8">F12</text>
<text x="42.5" y="149.4">A11</text>
<text x="42.5" y="151.9">A10</text>
<text x="42.5" y="154.4">E13</text>
<text x="42.5" y="157">C18</text>
<text x="42.5" y="159.5">D14</text>
<text x="78.3" y="159.5">1</text>
<text x="81.3" y="156.8">R5216</text>
<text x="81.3" y="161.9">R0402</text>
<text x="90.7" y="159.5">2</text>
<text x="42.5" y="162.1">C17</text>
<text x="42.5" y="164.6">E12</text>
<text x="42.5" y="167.1">A9</text>
<text x="42.5" y="169.7">F13</text>
<text x="42.5" y="172.2">B15</text>
<text x="42.5" y="174.8">D16</text>
<text x="42.5" y="177.3">B14</text>
<text x="42.5" y="179.8">B12</text>
<text x="42.5" y="182.4">C12</text>
<text x="42.5" y="184.9">B13</text>
<text x="42.5" y="187.5">B9</text>
<text x="42.5" y="190">C10</text>
<text x="15.3" y="197.5">XC7Z0XX-CLG400</text>
<text x="42.5" y="192.5">C11</text>
<text x="15.3" y="200">CLG400</text>
</g>
<g font-size="2.3" fill="#cc8006">
<text x="22.4" y="22.2">BANK500</text>
<text x="22.9" y="90.8">Bank501</text>
</g>
<g font-size="2.3" fill="#00c">
<text x="77.5" y="23.8">VDD</text>
<text x="86.4" y="23.8">STBY#</text>
<text x="21.6" y="26.4">PS_POR_B_500</text>
<text x="24.2" y="28.9">PS_CLK_500</text>
<text x="77.5" y="28.9">OUT</text>
<text x="88.9" y="28.9">GND</text>
<text x="22.9" y="34">PS_MIO0_500</text>
<text x="288.3" y="31.5">VDD</text>
<text x="288.3" y="34">RST</text>
<text x="22.9" y="36.5">PS_MIO1_500</text>
<text x="22.9" y="39.1">PS_MIO2_500</text>
<text x="22.9" y="41.6">PS_MIO3_500</text>
<text x="288.3" y="36.5">GND</text>
<text x="22.9" y="44.2">PS_MIO4_500</text>
<text x="22.9" y="46.7">PS_MIO5_500</text>
<text x="22.9" y="49.2">PS_MIO6_500</text>
<text x="22.9" y="51.8">PS_MIO7_500</text>
<text x="21.6" y="59.4">PS_MIO10_500</text>
<text x="22.9" y="54.3">PS_MIO8_500</text>
<text x="22.9" y="56.9">PS_MIO9_500</text>
<text x="21.6" y="61.9">PS_MIO11_500</text>
<text x="21.6" y="64.5">PS_MIO12_500</text>
<text x="21.6" y="67">PS_MIO13_500</text>
<text x="21.6" y="69.6">PS_MIO14_500</text>
<text x="21.6" y="72.1">PS_MIO15_500</text>
<text x="22.9" y="95">PS_SRST_B_501</text>
<text x="20.4" y="97.5">PS_MIO_VREF_501</text>
<text x="24.2" y="100">PS_MIO16_501</text>
<text x="24.2" y="102.6">PS_MIO17_501</text>
<text x="24.2" y="105.1">PS_MIO18_501</text>
<text x="24.2" y="107.7">PS_MIO19_501</text>
<text x="24.2" y="110.2">PS_MIO20_501</text>
<text x="24.2" y="112.7">PS_MIO21_501</text>
<text x="24.2" y="115.3">PS_MIO22_501</text>
<text x="24.2" y="117.8">PS_MIO23_501</text>
<text x="24.2" y="120.4">PS_MIO24_501</text>
<text x="24.2" y="122.9">PS_MIO25_501</text>
<text x="24.2" y="125.4">PS_MIO26_501</text>
<text x="24.2" y="128">PS_MIO27_501</text>
<text x="24.2" y="130.5">PS_MIO28_501</text>
<text x="24.2" y="133.1">PS_MIO29_501</text>
<text x="24.2" y="135.6">PS_MIO30_501</text>
<text x="24.2" y="138.1">PS_MIO31_501</text>
<text x="24.2" y="140.7">PS_MIO32_501</text>
<text x="24.2" y="143.2">PS_MIO33_501</text>
<text x="24.2" y="145.8">PS_MIO34_501</text>
<text x="24.2" y="148.3">PS_MIO35_501</text>
<text x="24.2" y="150.8">PS_MIO36_501</text>
<text x="24.2" y="153.4">PS_MIO37_501</text>
<text x="24.2" y="155.9">PS_MIO38_501</text>
<text x="24.2" y="158.5">PS_MIO39_501</text>
<text x="24.2" y="161">PS_MIO40_501</text>
<text x="24.2" y="163.5">PS_MIO41_501</text>
<text x="24.2" y="166.1">PS_MIO42_501</text>
<text x="24.2" y="168.6">PS_MIO43_501</text>
<text x="24.2" y="171.2">PS_MIO44_501</text>
<text x="24.2" y="173.7">PS_MIO45_501</text>
<text x="24.2" y="176.2">PS_MIO46_501</text>
<text x="24.2" y="178.8">PS_MIO47_501</text>
<text x="24.2" y="181.3">PS_MIO48_501</text>
<text x="24.2" y="183.9">PS_MIO49_501</text>
<text x="24.2" y="186.4">PS_MIO50_501</text>
<text x="24.2" y="188.9">PS_MIO51_501</text>
<text x="24.2" y="191.5">PS_MIO52_501</text>
<text x="24.2" y="194">PS_MIO53_501</text>
</g>
<g font-size="2.3" fill="#0ff">
<text x="106.7" y="19.2">100nF</text>
<text x="124.5" y="22.2">MIO[2]=0:JTAG Cascade modeR0402</text>
<text x="160.1" y="19.7">20K 5%</text>
<text x="58.5" y="27.3">33R 5%</text>
<text x="124.5" y="29.8">MIO[3]=0:Boot from JTAG/</text>
<text x="160.1" y="27.3">20K 5%</text>
<text x="188" y="27.3">4K7</text>
<text x="198.2" y="27.3">4K7</text>
<text x="124.5" y="32.1">NAND/QSPI/SDCard</text>
<text x="160.1" y="34.9">20K 5%</text>
<text x="228.6" y="32.4">22R 5%</text>
<text x="266.7" y="32.4">4K7</text>
<text x="124.5" y="37.5">MIO[4]=0&amp;MIO[5]=0:JTAG</text>
<text x="124.5" y="39.8">MIO[4]=0&amp;MIO[5]=1:QSPI</text>
<text x="81.3" y="47.6">33R 5%</text>
<text x="124.5" y="45.1">MIO[4]=1&amp;MIO[5]=0:NAND</text>
<text x="124.5" y="47.4">MIO[4]=1&amp;MIO[5]=1:SD-Card</text>
<text x="160.1" y="42.5">20K 5%</text>
<text x="243.9" y="45.1">100nF</text>
<text x="124.5" y="52.7">MIO[6]=0:PLL Enabled</text>
<text x="160.1" y="50.2">20K 5%</text>
<text x="160.1" y="57.8">20K 5%</text>
<text x="124.5" y="60.3">MIO[7]=0:MIO Bank0(500)</text>
<text x="124.5" y="62.6">Voltage=3V3</text>
<text x="160.1" y="65.4">20K 5%</text>
<text x="124.5" y="67.9">MIO[8]=1:MIO Bank1(501)</text>
<text x="124.5" y="70.2">Voltage=1V8</text>
<text x="88.9" y="88.3">1K</text>
<text x="55.9" y="93.3">10K 5%</text>
<text x="88.9" y="106">1K</text>
<text x="99.1" y="108.6">100nF</text>
<text x="81.3" y="159.4">33R 5%</text>
<text x="73.7" y="177.2">From MIO46-51 either</text>
<text x="73.7" y="179.5">SD0/SPI1/UART0/I2C0/I2C1</text>
<text x="73.7" y="181.7">/CAN0/CAN1/PJTAG can be accessed</text>
</g>
<g font-size="2.3" fill="#f00">
<text x="59" y="33.7">Z7_PS_KEY_MIO0</text>
<text x="59" y="36.4">Z7_QSPI_CS_MIO1</text>
<text x="59" y="38.7">Z7_QSPI_DQ0_MIO2</text>
<text x="59" y="41.3">Z7_QSPI_DQ1_MIO3</text>
<text x="180.9" y="38.7">MIO4_SW</text>
<text x="59" y="43.8">Z7_QSPI_DQ2_MIO4</text>
<text x="59" y="46.4">Z7_QSPI_DQ3_MIO5</text>
<text x="180.9" y="46.4">MIO5_SW</text>
<text x="59" y="51.7">Z7_PS_LED_MIO7</text>
<text x="97.1" y="49.1">Z7_QSPI_CLK_MIO6</text>
<text x="59" y="54.2">Z7_UART1_TX_MIO8</text>
<text x="59" y="56.5">Z7_UART1_RX</text>
<text x="59" y="59.3">Z7_SPI1_MOSI</text>
<text x="59" y="61.6">Z7_SPI1_MISO</text>
<text x="59" y="64.4">Z7_SPI1_CLK</text>
<text x="59" y="66.9">Z7_SPI1_CS0</text>
<text x="59" y="69.2">Z7_CAN0_RX</text>
<text x="59" y="72">Z7_CAN0_TX</text>
<text x="61.5" y="99.9">Z7_ETH0_TX_CLK</text>
<text x="61.5" y="102.5">Z7_ETH0_TXD0</text>
<text x="61.5" y="105">Z7_ETH0_TXD1</text>
<text x="61.5" y="107.6">Z7_ETH0_TXD2</text>
<text x="61.5" y="110.1">Z7_ETH0_TXD3</text>
<text x="61.5" y="112.6">Z7_ETH0_TX_CTL</text>
<text x="61.5" y="114.9">Z7_ETH0_RX_CLK</text>
<text x="61.5" y="117.5">Z7_ETH0_RXD0</text>
<text x="61.5" y="120">Z7_ETH0_RXD1</text>
<text x="61.5" y="122.6">Z7_ETH0_RXD2</text>
<text x="61.5" y="125.1">Z7_ETH0_RXD3</text>
<text x="61.5" y="130.2">Z7_USB0_DATA4</text>
<text x="61.5" y="127.6">Z7_ETH0_RX_CTL</text>
<text x="61.5" y="133">Z7_USB0_DIR</text>
<text x="61.5" y="135.5">Z7_USB0_STP</text>
<text x="61.5" y="138">Z7_USB0_NXT</text>
<text x="61.5" y="140.3">Z7_USB0_DATA0</text>
<text x="61.5" y="142.9">Z7_USB0_DATA1</text>
<text x="61.5" y="148">Z7_USB0_DATA3</text>
<text x="61.5" y="145.4">Z7_USB0_DATA2</text>
<text x="61.5" y="153">Z7_USB0_DATA5</text>
<text x="61.5" y="155.6">Z7_USB0_DATA6</text>
<text x="61.5" y="150.5">Z7_USB0_CLK</text>
<text x="61.5" y="158.1">Z7_USB0_DATA7</text>
<text x="102.2" y="160.9">Z7_SD0_CLK</text>
<text x="61.5" y="163.4">Z7_SD0_CMD</text>
<text x="61.5" y="165.7">Z7_SD0_D0</text>
<text x="61.5" y="168.3">Z7_SD0_D1</text>
<text x="61.5" y="170.8">Z7_SD0_D2</text>
<text x="61.5" y="173.4">Z7_SD0_D3</text>
<text x="61.5" y="176.1">Z7_MIO46</text>
<text x="61.5" y="178.7">Z7_MIO47</text>
<text x="61.5" y="181.2">Z7_MIO48</text>
<text x="61.5" y="183.8">Z7_MIO49</text>
<text x="61.5" y="191.4">Z7_ETH_MDC</text>
<text x="61.5" y="186.3">Z7_MIO50</text>
<text x="61.5" y="188.8">Z7_MIO51</text>
<text x="61.5" y="193.7">Z7_ETH_MDIO</text>
</g>
<g font-size="1.8">
<text x="254.3" y="193.9">Designed by: tz61@illinois.edu</text>
<text x="254.3" y="196.5">Reviewed by: Tongning Zhang</text>
<text x="254.3" y="199">Date: Monday, November 11, 2024</text>
<text x="254.3" y="201.6">Rev:</text>
<text x="259.1" y="201.6">v0.1</text>
<text x="254.3" y="204.1">Sheet:14of25</text>
<text x="254.3" y="209.1">Project:52.Z7_Bank500/501</text>
<text x="254.3" y="206.6">File: XC7S50Main</text>
</g>
</svg>
